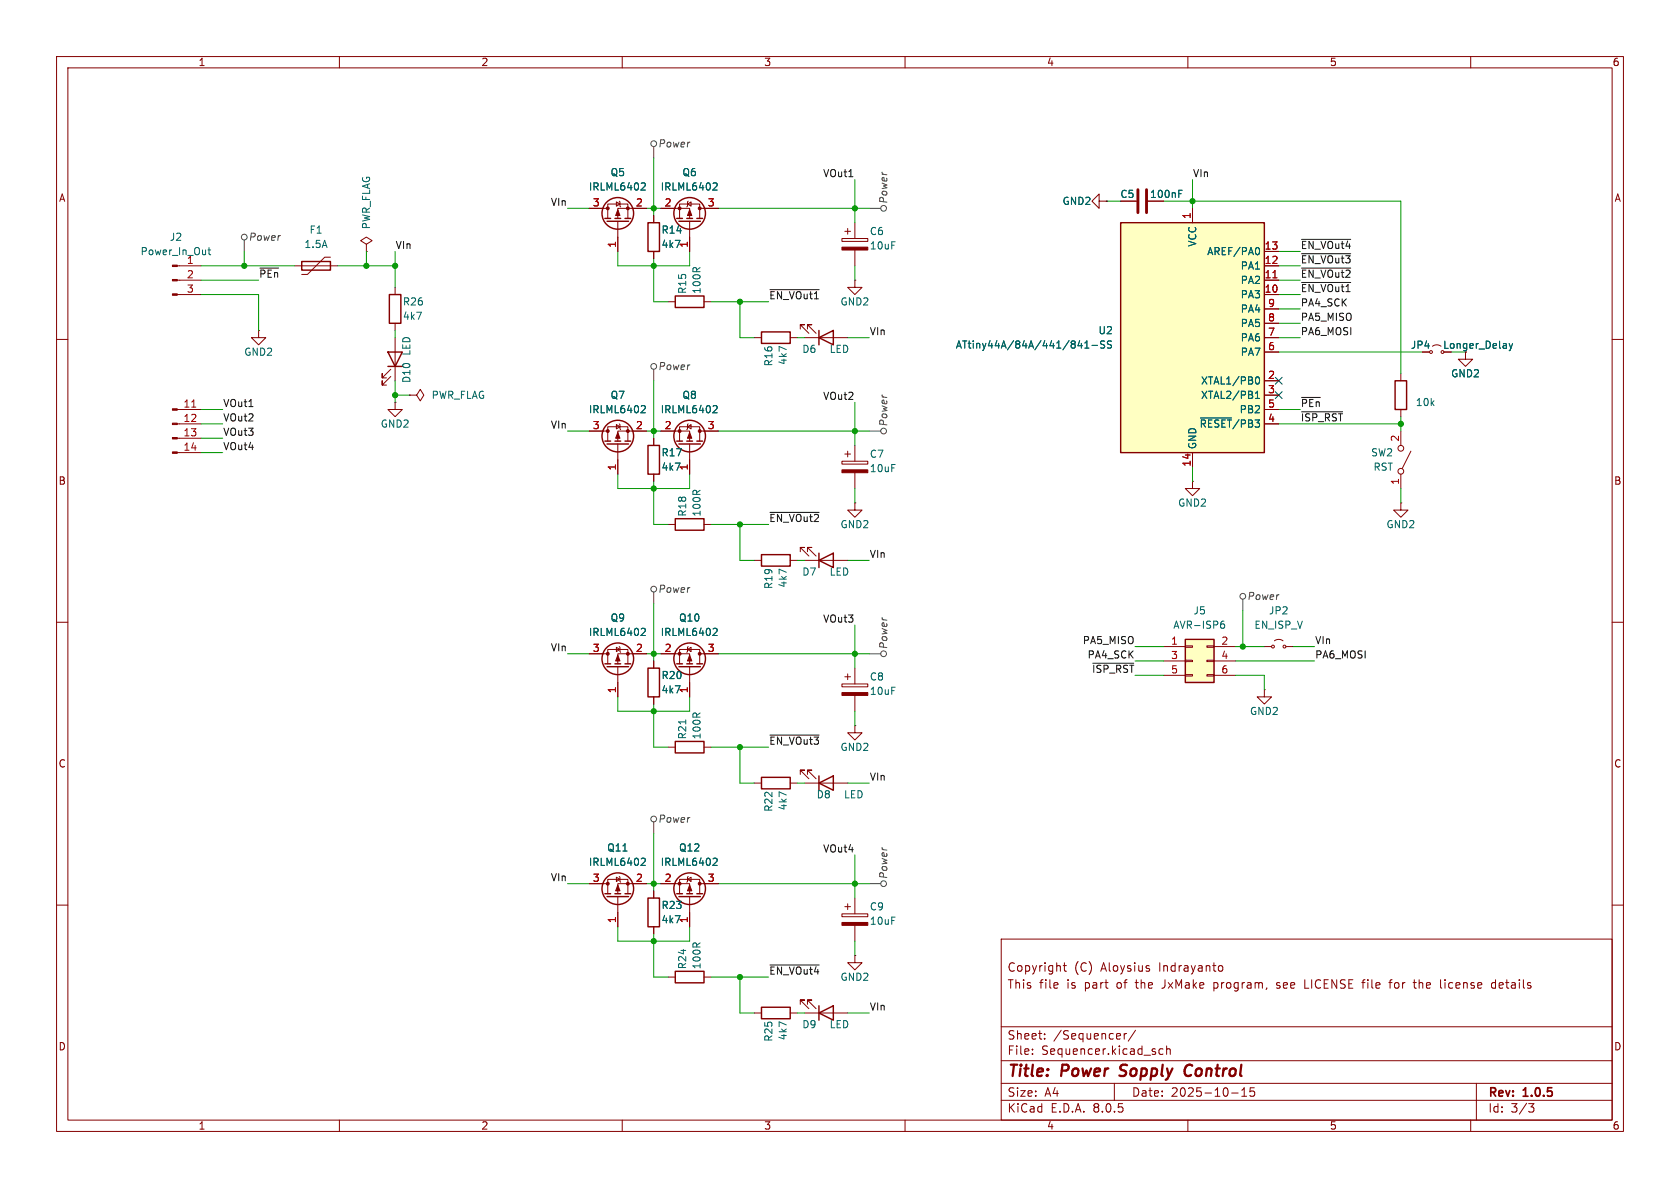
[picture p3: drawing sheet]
<svg xmlns="http://www.w3.org/2000/svg" width="297mm" height="210mm" viewBox="0 0 297 210" stroke-linecap="round" stroke-linejoin="round" font-family="sans-serif">
<g fill="none" stroke="#840000" stroke-width=".18">
<path d="M10 10h277v190h-277zM12 12h273v186h-273zM60 10v2M110 10v2M160 10v2M210 10v2M260 10v2M115.6 38.1v1.3M116.8 36.8h5.1v1.8M120.1 38.6v-2.5h3.6v2.5M121.5 36.1l.7-.4v.7zM121.7 35.6l-.2 .1v.7l-.1 .2"/>
<path d="M121.9 39.1v5.4M123.7 36.8h3.3M10 60h2M31.3 52.1h4.3M31.3 49.5h4.3M31.3 47h4.3M45.7 58.4v1.3h1.3l-1.3 1.3-1.3-1.3h1.3M45.7 58.4h.1M115.6 44.5v1.2M118.1 53.3h1.3M124.5 53.3h1.2M133.3 59.7h1.3"/>
<path d="M139.7 59.7h1.3M141.5 58.2v-.8h.7h-.7l1.5 1.5M142.2 59.7h7.7M142.7 58.2v-.8h.8h-.8l1.6 1.5M151.1 49.5v1.3h1.3l-1.3 1.3-1.2-1.3h1.2M151.1 49.5h.1M285 60h2M31.3 77.5h4.3M31.3 74.9h4.3M31.3 72.4h4.3M72.4 69.9h1.3l.6 1 .6-1-.6-1.1-.6 1.1M72.4 69.9h.1"/>
<path d="M104.1 76.2h3.3M107.4 78v-2.6h3.6v2.6M109 75.1l.6 .3-.6 .4zM109.2 78.5v5.3M109.5 74.9l.1 .2v.7l.1 .1M114.3 76.2h-5.1v1.8M115.6 77.5v1.2M116.8 76.2h5.1v1.8M120.1 78v-2.6h3.6v2.6M121.5 75.4l.7-.3v.7zM121.7 74.9l-.2 .2v.7l-.1 .1M121.9 78.5v5.3"/>
<path d="M123.7 76.2h3.3M149.9 79.8v1M151.1 78.7v2.8M247.6 66v1.3M247.6 72.4v1.3M247.6 76.2v2.5M249.4 79.8l-1.5 3M253.2 61.2l.8-.2 .8 .2M259.1 62.2v1.3h1.2l-1.2 1.3-1.3-1.3h1.3M31.3 80h4.3M115.6 83.8v1.3M118.1 92.7h1.3"/>
<path d="M124.5 92.7h1.2M133.3 99.1h1.3M139.7 99.1h1.3M141.5 97.5v-.7h.7h-.7l1.5 1.5M142.2 99.1h7.7M142.7 97.5v-.7h.8h-.8l1.6 1.5M148.8 81.5h4.6v.5h-4.6zM149.4 80.3h1M151.1 88.9v1.3h1.3l-1.3 1.2-1.2-1.2h1.2M151.1 88.9h.1M151.1 83.6v2.8M247.6 88.9v1.3h1.3l-1.3 1.2-1.2-1.2h1.2"/>
<path d="M247.6 88.9h.1M247.6 83.8v2.6M10 110h2M104.1 115.6h3.3M107.4 117.3v-2.5h3.6v2.5M109 114.4l.6 .4-.6 .4zM109.2 117.9v5.3M109.5 114.3l.1 .1v.8l.1 .1M114.3 115.6h-5.1v1.7M115.6 116.8v1.3M116.8 115.6h5.1v1.7M120.1 117.3v-2.5h3.6v2.5"/>
<path d="M121.5 114.8l.7-.4v.8zM121.7 114.3l-.2 .1v.8l-.1 .1M121.9 117.9v5.3M123.7 115.6h3.3M223.5 114.3h1.3M225.3 113.3l.8-.3 .7 .3M227.3 114.3h1.3M285 110h2M115.6 123.2v1.3M118.1 132.1h1.3M124.5 132.1h1.2M223.5 121.9v1.3h1.3l-1.3 1.3-1.3-1.3h1.3"/>
<path d="M223.5 121.9h.1M10 160h2M104.1 156.2h3.3M107.4 158v-2.6h3.6v2.6M109 155.1l.6 .3-.6 .4zM109.2 158.5v5.3M109.5 154.9l.1 .2v.7l.1 .2M114.3 156.2h-5.1v1.8M115.6 157.5v1.3M116.8 156.2h5.1v1.8M120.1 158v-2.6h3.6v2.6M121.5 155.4l.7-.3v.7z"/>
<path d="M121.7 154.9l-.2 .2v.7l-.1 .2M121.9 158.5v5.3M123.7 156.2h3.3M285 160h2M115.6 163.8v1.3M118.1 172.7h1.3M124.5 172.7h1.2M133.3 179.1h1.3M139.7 179.1h1.3M151.1 168.9v1.3h1.3l-1.3 1.3-1.2-1.3h1.2M151.1 168.9h.1M177 166h108v32h-108z"/>
<path d="M188 170.7h.5M188.2 170.2v1.3l.3 .2M203 171.2l.2 .2-.2 .3M203 170.7l.2 .1M214.6 173.7v1.5M214.6 174.6l.1 .1M214.7 173.7l-.1 .1M215.5 170.8l.4-.1 .3 .3v.4l-.2 .2h-.5M225.7 174.6l.4 .1M225.9 173.7l-.2 .2 .2 .3M230.7 173.2v1.5h.7M240.7 173.7h.6"/>
<path d="M241.3 173.2l-.3 .1M245.5 173.7h.6M246.1 173.2l-.4 .2v1.3M249.8 173.7h.6M250.1 174.6l.3 .1M255.5 173.2v.1M255.5 173.7v1M264.4 173.8l-.4-.1-.3 .3v.4l.1 .2h.6M264.4 173.2v1.5M60 198v2M110 198v2M160 198v2"/>
<path d="M177 194.5h108M177 191.5h108M177 187.5h108M177 181.5h108M182.5 186.3v.1M182.5 185.5v.1M184.7 183.6v.1M184.7 182.8v.1M197 191.5v3M198.7 182.7v1M199.2 182.7l-.3 .1-.2 .2M200.7 182.1l-1.2 2"/>
<path d="M205.6 185.5l-.4-.1-.3 .3v.4l.1 .2h.6M206.2 185.5l.3-.1 .3 .1 .1 .9M206.2 184.9v1.5M210 198v2M217.7 193.2h1.2M219.5 193.8h.9M219.5 192.7l.5-.4v1.5M221.7 192.3h-.7v.7l.2-.1h.5l.1 .3-.1 .5-.2 .1-.5-.1M260 198v2M261 191.5v6.5M270.2 195.1h1l-.5 .6 .4 .1 .1 .5-.3 .3h-.4"/>
<circle cx="247.7" cy="79.2" r=".51"/>
<circle cx="253" cy="62.2" r=".25"/>
<circle cx="247.7" cy="83.3" r=".51"/>
<circle cx="225" cy="114.3" r=".25"/>
<circle cx="227.1" cy="114.3" r=".25"/>
</g>
<path d="M197.9 190.1l.3 .1M198.2 188.4l-.1 .4v.2M210.4 188.2a1.13 1.13 0 0 0-.9 .7 1.13 1.13 0 0 0 .2 1.2l.3 .1 .5-.1" fill="none" stroke="#840000" stroke-width=".4"/>
<g fill="none" stroke="#840000" stroke-width=".25">
<path d="M114.6 39.4h2v5.1h-2zM119.6 38.6h1M120 39.1h3.8M121.4 38.6h1M123.2 38.6h1M119.4 52.3h5.1v2.1h-5.1zM134.6 58.7h5.1v2h-5.1zM144.8 59.7l2.5-1.3v2.6zM144.8 58.4v2.6M106.9 78h1M107.3 78.5h3.8M108.7 78h1"/>
<path d="M110.5 78h1M114.6 78.7h2v5.1h-2zM119.6 78h1M120 78.5h3.8M121.4 78h1M123.2 78h1M246.6 67.3h2.1v5.1h-2.1zM119.4 91.7h5.1v2h-5.1zM134.6 98h5.1v2.1h-5.1zM144.8 99.1l2.5-1.3v2.5zM144.8 97.8v2.5M106.9 117.3h1"/>
<path d="M107.3 117.9h3.8M108.7 117.3h1M110.5 117.3h1M114.6 118.1h2v5.1h-2zM119.6 117.3h1M120 117.9h3.8M121.4 117.3h1M123.2 117.3h1M119.4 131.1h5.1v2h-5.1zM106.9 158h1M107.3 158.5h3.8M108.7 158h1"/>
<path d="M110.5 158h1M114.6 158.8h2v5h-2zM119.6 158h1M120 158.5h3.8M121.4 158h1M123.2 158h1M119.4 171.7h5.1v2h-5.1zM134.6 178.1h5.1v2h-5.1z"/>
<circle cx="121.9" cy="37.7" r="2.79"/>
<circle cx="109.2" cy="77.1" r="2.79"/>
<circle cx="121.9" cy="77.1" r="2.79"/>
<circle cx="109.2" cy="116.5" r="2.79"/>
<circle cx="121.9" cy="116.5" r="2.79"/>
<circle cx="109.2" cy="157.1" r="2.79"/>
<circle cx="121.9" cy="157.1" r="2.79"/>
</g>
<g fill="#840000" stroke="#840000" stroke-width=".18">
<path d="M109.2 76.5l.4 1h-.8z"/>
<path d="M30.5 79.9h.8v.2h-.8z"/>
<path d="M30.5 77.3h.8v.3h-.8z"/>
<path d="M30.5 74.8h.8v.3h-.8z"/>
<path d="M30.5 72.3h.8v.2h-.8z"/>
<path d="M30.5 51.9h.8v.3h-.8z"/>
<path d="M30.5 49.4h.8v.3h-.8z"/>
<path d="M30.5 46.9h.8v.2h-.8z"/>
<path d="M148.8 83.1h4.6v.5h-4.6z"/>
<path d="M121.9 115.8l.4 1h-.8z"/>
<path d="M121.9 37.1l.4 1h-.8z"/>
<path d="M109.2 115.8l.4 1h-.8z"/>
<path d="M121.9 76.5l.4 1h-.8z"/>
<path d="M109.2 156.5l.4 1h-.8z"/>
<path d="M121.9 156.5l.4 1h-.8z"/>
<circle cx="111" cy="76.2" r=".25"/>
<circle cx="107.4" cy="76.2" r=".25"/>
<circle cx="120.1" cy="115.6" r=".25"/>
<circle cx="123.7" cy="115.6" r=".25"/>
<circle cx="120.1" cy="36.8" r=".25"/>
<circle cx="123.7" cy="36.8" r=".25"/>
<circle cx="111" cy="115.6" r=".25"/>
<circle cx="107.4" cy="115.6" r=".25"/>
<circle cx="120.1" cy="76.2" r=".25"/>
<circle cx="123.7" cy="76.2" r=".25"/>
<circle cx="111" cy="156.2" r=".25"/>
<circle cx="107.4" cy="156.2" r=".25"/>
<circle cx="120.1" cy="156.2" r=".25"/>
<circle cx="123.7" cy="156.2" r=".25"/>
</g>
<g fill="none" stroke="#006464" stroke-width=".18">
<path d="M126.2 32.3l.5 .1 .1 .3-.8 .9h.8M36.8 44.2h.5M37 43.8v1l.3 .2M113.5 71.7l.5 .1 .1 .3-.8 .9h.8M126.2 71.7l.5 .1 .1 .3-.8 .9h.8M266.8 60.7l.3 .9M267.1 61.6l-.3 .4M267.4 60.7l-.3 .9M113.5 111.1h.5l.1 .3-.8 .9h.8M126.2 111.1h.5l.1 .3-.8 .9h.8M121.2 127.3v.7M113.5 151.7l.5 .1 .1 .3-.8 .9h.8"/>
<path d="M126.2 151.7l.5 .1 .1 .3-.8 .9h.8"/>
</g>
<path d="M33.9 72h.7" fill="none" stroke="#a90000" stroke-width=".18"/>
<path d="M209.5 113h5.1v7.7h-5.1z" fill="#ffffc2"/>
<g fill="none" stroke="#840000" stroke-width=".18">
<path d="M104.1 36.8h3.3M107.4 38.6v-2.5h3.6v2.5M109 35.7l.6 .4-.6 .3zM109.2 39.1v5.4M109.5 35.6l.1 .1v.7l.1 .2M114.3 36.8h-5.1v1.8M151.1 39.4v2.8M69.8 50.8v1.3M69.8 57.2v1.2M69.8 59.7v7.6M148.8 42.2h4.6v.5h-4.6zM149.4 40.9h1"/>
<path d="M149.9 40.4v1M151.1 44.2v2.8M69.1 66.5l-1.5 1.6v-.8v.8h.7M69.1 65.3l-1.5 1.5v-.8v.8h.7M69.8 71.1v1.3h1.3l-1.3 1.3-1.2-1.3h1.2M69.8 71.1h.1M210.8 85.1v1.3h1.3l-1.3 1.2-1.3-1.2h1.3M210.8 85.1h.1M205.7 114.3h3.8M205.7 116.8h3.8M205.7 119.4h3.8M209.5 119.3h1.3v.2h-1.3z"/>
<path d="M209.5 116.7h1.3v.3h-1.3zM209.5 114.2h1.3v.2h-1.3zM213.4 119.3h1.2v.2h-1.2zM213.4 116.7h1.2v.3h-1.2zM213.4 114.2h1.2v.2h-1.2zM214.6 114.3h3.8M214.6 116.8h3.8M214.6 119.4h3.8M141.5 177.5v-.7h.7h-.7l1.5 1.5M142.2 179.1h7.7M142.7 177.5v-.7h.8h-.8l1.6 1.5"/>
</g>
<g fill="none" stroke="#840000" stroke-width=".25">
<path d="M106.9 38.6h1M107.3 39.1h3.8M108.7 38.6h1M110.5 38.6h1M68.8 52.1h2.1v5.1h-2.1zM68.6 62.2h2.5l-1.3 2.6zM68.6 64.8h2.5M209.5 113h5.1v7.7h-5.1zM144.8 179.1l2.5-1.3v2.5zM144.8 177.8v2.5"/>
<circle cx="109.2" cy="37.7" r="2.79"/>
</g>
<path d="M113.5 32.3l.5 .1 .1 .3-.8 .9h.8M215.9 110.3h.4l.2 .2-.1 .5h-.5M216.4 109.8l-.4 .1-.2 .2" fill="none" stroke="#006464" stroke-width=".18"/>
<g fill="#840000" stroke="#840000" stroke-width=".18">
<path d="M109.2 37.1l.4 1h-.8z"/>
<path d="M148.8 43.7h4.6v.5h-4.6z"/>
<circle cx="111" cy="36.8" r=".25"/>
<circle cx="107.4" cy="36.8" r=".25"/>
</g>
<path d="M198.1 39.4h25.4v40.6h-25.4z" fill="#ffffc2"/>
<path d="M198.1 39.4h25.4v40.6h-25.4zM53.3 46.2h5.1v1.6h-5.1zM134.6 137.4h5.1v2h-5.1zM144.8 138.4l2.5-1.2v2.5zM144.8 137.2v2.5" fill="none" stroke="#840000" stroke-width=".25"/>
<g fill="none" stroke="#840000" stroke-width=".18">
<path d="M104.1 36.8h2.6M111.8 36.8h2.5M115.6 38.1v1.3M116.8 36.8h2.6M124.5 36.8h2.5M194.3 35.6v-1.3l-1.3 1.3 1.3 1.2v-1.2h1.3M195.6 35.6h.1M198.1 35.6h2.8M210.8 36.8v2.6M52.1 47h7.6M58.4 45.5h-1l-3 3h-1.1M64.8 43.2l1-.7-1-.6-1 .6 1 .7v1.3"/>
<path d="M64.8 44.5h.1M109.2 41.9v2.6M115.6 44.5v1.2M121.9 41.9v2.6M223.5 52.1h2.6M223.5 49.5h2.6M223.5 47h2.6M223.5 44.5h2.6M223.5 59.7h2.6M223.5 57.2h2.6M223.5 54.6h2.6M104.1 76.2h2.6"/>
<path d="M111.8 76.2h2.5M115.6 77.5v1.2M116.8 76.2h2.6M124.5 76.2h2.5M223.5 67.3h2.6M223.5 69.9h2.6M223.5 74.9h2.6M223.5 72.4h2.6M223.5 62.2h2.6M109.2 81.3v2.5M115.6 83.8v1.3M121.9 81.3v2.5"/>
<path d="M210.8 80v2.6M104.1 115.6h2.6M111.8 115.6h2.5M115.6 116.8v1.3M116.8 115.6h2.6M124.5 115.6h2.5M149.4 119.6h1M149.9 119.1v1M151.1 118.1v2.8M109.2 120.7v2.5M115.6 123.2v1.3M121.9 120.7v2.5"/>
<path d="M133.3 138.4h1.3M139.7 138.4h1.3M141.5 136.9v-.8h.7h-.7l1.5 1.6M142.2 138.4h7.7M142.7 136.9v-.8h.8h-.8l1.6 1.6M148.8 120.9h4.6v.5h-4.6zM151.1 128.3v1.2h1.3l-1.3 1.3-1.2-1.3h1.2M151.1 128.3h.1M151.1 122.9v2.8M104.1 156.2h2.6M111.8 156.2h2.5M115.6 157.5v1.3"/>
<path d="M116.8 156.2h2.6M124.5 156.2h2.5M149.9 159.8v1M151.1 158.8v2.7M109.2 161.3v2.5M115.6 163.8v1.3M121.9 161.3v2.5M148.8 161.5h4.6v.6h-4.6zM149.4 160.3h1M151.1 163.6v2.8"/>
</g>
<path d="M225 49.1h.8" fill="none" stroke="#a90000" stroke-width=".18"/>
<g fill="none" stroke="#006464" stroke-width=".18">
<path d="M113.5 32.3l.5 .1 .1 .3-.8 .9h.8M126.2 32.3l.5 .1 .1 .3-.8 .9h.8M208.4 34.2h.4M208.4 33.6h.6M222.4 43.8a.79 .79 0 0 1 0 1.2M113.5 71.7l.5 .1 .1 .3-.8 .9h.8M126.2 71.7l.5 .1 .1 .3-.8 .9h.8M190.6 61.1h.8M191.2 60.7v.8M191.8 61.5h.7M191.8 60.6l.3-.3v1.2M193 61.1h1"/>
<path d="M195.3 60.3h-.5l-.2 .1v.4l.6 .2 .1 .3-.3 .2h-.4M196.5 60.3h-.5l-.2 .2 .1 .3 .5 .3v.3l-.1 .1h-.5M212.2 73.9h5.5M221.9 70.4h.8M221.9 69.5l.4-.3v1.2M222 66.9l.2-.3a.68 .68 0 0 1 .5 .7 .68 .68 0 0 1-.5 .6l-.2-.3M266.8 60.7l.3 .9M267.1 61.6l-.3 .4M267.4 60.7l-.3 .9M113.5 111.1h.5l.1 .3-.8 .9h.8M126.2 111.1h.5l.1 .3-.8 .9h.8M113.5 151.7l.5 .1 .1 .3-.8 .9h.8"/>
<path d="M126.2 151.7l.5 .1 .1 .3-.8 .9h.8"/>
</g>
<path d="M201.2 33.5v4.1M202.7 33.5v4.1" fill="none" stroke="#840000" stroke-width=".51"/>
<g fill="#840000" stroke="#840000" stroke-width=".18">
<path d="M148.8 122.4h4.6v.5h-4.6z"/>
<path d="M148.8 163.1h4.6v.5h-4.6z"/>
</g>
<g fill="none" stroke="#484848" stroke-width=".18">
<path d="M115.6 25.9v2M153.7 36.8h2M43.2 42.4v2.1M115.6 65.3v2M153.7 76.2h2M115.6 104.6v2.1M153.7 115.6h2M219.7 105.9v2.1M115.6 145.3v2M153.7 156.2h2"/>
<circle cx="115.6" cy="25.4" r=".51"/>
<circle cx="156.2" cy="36.8" r=".51"/>
<circle cx="43.2" cy="41.9" r=".51"/>
<circle cx="115.6" cy="64.8" r=".51"/>
<circle cx="156.2" cy="76.2" r=".51"/>
<circle cx="115.6" cy="104.1" r=".51"/>
<circle cx="156.2" cy="115.6" r=".51"/>
<circle cx="219.7" cy="105.4" r=".51"/>
<circle cx="115.6" cy="144.8" r=".51"/>
<circle cx="156.2" cy="156.2" r=".51"/>
</g>
<g fill="none" stroke="#0f0f0f" stroke-width=".18">
<path d="M150.1 31.2h.7M45.9 47.4h3.4M136.1 51.2h8.7M230.1 42.3h8.7M230.1 49.9h8.7M230.1 47.4h8.7M230.1 44.9h8.7M44 71.9h.7M230.1 72.8h7.2M230.1 70.3h3.3M136.1 90.6h8.7M193.2 117.2h7.2"/>
<path d="M136.1 129.9h8.7M136.1 170.6h8.7"/>
</g>
<g fill="none" stroke="#009600" stroke-width=".18">
<path d="M100.3 36.8h3.8M114.3 36.8h2.5M115.6 27.9v10.2M127 36.8h26.7M151.1 31.8v7.6M195.6 35.6h2.5M205.7 35.6h41.9v30.4M210.8 31.8v5M35.6 47h16.5M35.6 49.5h10.1M35.6 52.1h10.1v6.3M43.2 44.5v2.5"/>
<path d="M59.7 47h10.1M64.8 44.5v2.5M69.8 44.5v6.3M69.8 58.4v1.3M109.2 44.5v2.5h12.7v-2.5M115.6 45.7v7.6h2.5M125.7 53.3h10.2M130.8 53.3v6.4h2.5M141 59.7h1.2M149.9 59.7h3.8M151.1 47v2.5M226.1 44.5h3.8"/>
<path d="M226.1 59.7h3.8M226.1 47h3.8M226.1 57.2h3.8M226.1 49.5h3.8M226.1 54.6h3.8M226.1 52.1h3.8M35.6 77.5h3.8M35.6 72.4h3.8M35.6 74.9h3.8M69.8 67.3v3.8M69.8 69.9h2.6M100.3 76.2h3.8"/>
<path d="M114.3 76.2h2.5M115.6 67.3v10.2M127 76.2h26.7M151.1 71.1v7.6M226.1 72.4h3.8M226.1 74.9h21.5M226.1 62.2h25.4M247.6 73.7v2.5M35.6 80h3.8M109.2 83.8v2.6h12.7v-2.6M115.6 85.1v7.6h2.5M125.7 92.7h10.2"/>
<path d="M130.8 92.7v6.4h2.5M141 99.1h1.2M149.9 99.1h3.8M151.1 86.4v2.5M210.8 82.6v2.5M247.6 86.4v2.5M100.3 115.6h3.8M114.3 115.6h2.5M115.6 106.7v10.1M127 115.6h26.7M151.1 110.5v7.6M200.7 114.3h5"/>
<path d="M200.7 116.8h5M200.7 119.4h5M218.4 119.4h5.1v2.5M218.4 114.3h5.1M218.4 116.8h14M219.7 108v6.3M228.6 114.3h3.8M109.2 123.2v2.5h12.7v-2.5M115.6 124.5v7.6h2.5M125.7 132.1h10.2M130.8 132.1v6.3h2.5M141 138.4h1.2"/>
<path d="M149.9 138.4h3.8M151.1 125.7v2.6M100.3 156.2h3.8M114.3 156.2h2.5M115.6 147.3v10.2M127 156.2h26.7M151.1 151.1v7.7M109.2 163.8v2.6h12.7v-2.6M115.6 165.1v7.6h2.5M125.7 172.7h10.2M130.8 172.7v6.4h2.5M141 179.1h1.2"/>
<path d="M149.9 179.1h3.8M151.1 166.4v2.5"/>
</g>
<path d="M225.5 69.2l1.2 1.3M225.5 66.7l1.2 1.2M226.7 69.2l-1.2 1.3M226.7 66.7l-1.2 1.2" fill="none" stroke="#000084" stroke-width=".18"/>
<g fill="#009600" stroke="#009600" stroke-width=".18">
<circle cx="151.1" cy="36.8" r=".46"/>
<circle cx="210.8" cy="35.6" r=".46"/>
<circle cx="151.1" cy="76.2" r=".46"/>
<circle cx="115.6" cy="76.2" r=".46"/>
<circle cx="130.8" cy="132.1" r=".46"/>
<circle cx="130.8" cy="92.7" r=".46"/>
<circle cx="115.6" cy="125.7" r=".46"/>
<circle cx="115.6" cy="86.4" r=".46"/>
<circle cx="115.6" cy="47" r=".46"/>
<circle cx="130.8" cy="53.3" r=".46"/>
<circle cx="115.6" cy="36.8" r=".46"/>
<circle cx="69.8" cy="69.9" r=".46"/>
<circle cx="69.8" cy="47" r=".46"/>
<circle cx="43.2" cy="47" r=".46"/>
<circle cx="64.8" cy="47" r=".46"/>
<circle cx="151.1" cy="156.2" r=".46"/>
<circle cx="115.6" cy="166.4" r=".46"/>
<circle cx="130.8" cy="172.7" r=".46"/>
<circle cx="115.6" cy="156.2" r=".46"/>
<circle cx="219.7" cy="114.3" r=".46"/>
<circle cx="247.6" cy="74.9" r=".46"/>
<circle cx="151.1" cy="115.6" r=".46"/>
<circle cx="115.6" cy="115.6" r=".46"/>
</g>
<g font-size="2.8" fill="#840000">
<text x="178" y="190.9">Title:</text>
<text x="187.7" y="190.9">Power</text>
<text x="198.8" y="190.9">Sopply</text>
<text x="211.1" y="190.9">Control</text>
</g>
<g font-size="2.1" fill="#840000">
<text x="178" y="172">Copyright</text>
<text x="189.9" y="172">(C)</text>
<text x="194.7" y="172">Aloysius</text>
<text x="205" y="172">Indrayanto</text>
<text x="178" y="175">This</text>
<text x="183.7" y="175">file</text>
<text x="188.7" y="175">is</text>
<text x="191.9" y="175">part</text>
<text x="197.7" y="175">of</text>
<text x="201.2" y="175">the</text>
<text x="206" y="175">JxMake</text>
<text x="215.2" y="175">program,</text>
<text x="226.5" y="175">see</text>
<text x="231.6" y="175">LICENSE</text>
<text x="242.1" y="175">file</text>
<text x="247" y="175">for</text>
<text x="251.5" y="175">the</text>
<text x="256.3" y="175">license</text>
<text x="265.5" y="175">details</text>
<text x="178" y="184">Sheet:</text>
<text x="186.2" y="184">/Sequencer/</text>
<text x="178" y="186.7">File:</text>
<text x="184.1" y="186.7">Sequencer.kicad_sch</text>
<text x="178" y="196.9">KiCad</text>
<text x="178" y="194.1">Size:</text>
<text x="184.7" y="194.1">A4</text>
<text x="185.7" y="196.9">E.D.A.</text>
<text x="193.3" y="196.9">8.0.5</text>
<text x="200" y="194.1">Date:</text>
<text x="207" y="194.1">2025-10-15</text>
<text x="263" y="194.3">Rev:</text>
<text x="263" y="196.9">Id:</text>
<text x="267.1" y="196.9">3/3</text>
<text x="269.4" y="194.3">1.0.5</text>
</g>
<g font-size="1.8" fill="#840000">
<text x="35" y="11.9">1</text>
<text x="85" y="11.9">2</text>
<text x="135" y="11.9">3</text>
<text x="185" y="11.9">4</text>
<text x="235" y="11.9">5</text>
<text x="285" y="11.9">6</text>
<text x="10.3" y="35.9">A</text>
<text x="203.2" y="35.2">100nF</text>
<text x="285.3" y="35.9">A</text>
<text x="249.3" y="61.9">JP4</text>
<text x="255" y="61.9">Longer_Delay</text>
<text x="10.3" y="85.9">B</text>
<text x="285.3" y="85.9">B</text>
<text x="10.3" y="135.9">C</text>
<text x="285.3" y="135.9">C</text>
<text x="10.3" y="185.9">D</text>
<text x="285.3" y="185.9">D</text>
<text x="35" y="199.9">1</text>
<text x="85" y="199.9">2</text>
<text x="135" y="199.9">3</text>
<text x="185" y="199.9">4</text>
<text x="235" y="199.9">5</text>
<text x="285" y="199.9">6</text>
</g>
<g font-size="1.8" fill="#484848">
<text x="116.3" y="26.3">Power</text>
<text x="157.1" y="36.1" transform="rotate(-90 157.1 36.1)">Power</text>
<text x="43.9" y="42.8">Power</text>
<text x="116.3" y="65.6">Power</text>
<text x="157.1" y="75.5" transform="rotate(-90 157.1 75.5)">Power</text>
<text x="116.3" y="105">Power</text>
<text x="220.4" y="106.3">Power</text>
<text x="157.1" y="114.9" transform="rotate(-90 157.1 114.9)">Power</text>
<text x="116.3" y="145.6">Power</text>
<text x="157.1" y="155.5" transform="rotate(-90 157.1 155.5)">Power</text>
</g>
<g font-size="1.8" fill="#006464">
<text x="104" y="33.9">IRLML6402</text>
<text x="107.8" y="31.3">Q5</text>
<text x="116.7" y="33.9">IRLML6402</text>
<text x="120.5" y="31.3">Q6</text>
<text x="198" y="35.2">C5</text>
<text x="54.6" y="41.5">F1</text>
<text x="65.6" y="40.6" transform="rotate(-90 65.6 40.6)">PWR_FLAG</text>
<text x="116.8" y="41.5">R14</text>
<text x="153.7" y="41.8">C6</text>
<text x="187.7" y="36.4">GND2</text>
<text x="24.8" y="45.3">Power_In_Out</text>
<text x="29.9" y="42.8">J2</text>
<text x="32.9" y="46.7">1</text>
<text x="53.7" y="44">1.5A</text>
<text x="116.8" y="44">4k7</text>
<text x="153.7" y="44.3">10uF</text>
<text x="211.7" y="43.7" transform="rotate(-90 211.7 43.7)">VCC</text>
<text x="213.3" y="45.3">AREF/PA0</text>
<text x="219.2" y="47.9">PA1</text>
<text x="121.5" y="52.1" transform="rotate(-90 121.5 52.1)">R15</text>
<text x="124.1" y="52.1" transform="rotate(-90 124.1 52.1)">100R</text>
<text x="219.2" y="52.9">PA3</text>
<text x="219.2" y="50.4">PA2</text>
<text x="71.1" y="56.7">4k7</text>
<text x="71.1" y="54.2">R26</text>
<text x="148.5" y="54.2">GND2</text>
<text x="194.1" y="59.3">U2</text>
<text x="219.2" y="58">PA5</text>
<text x="219.2" y="55.5">PA4</text>
<text x="43.1" y="63.1">GND2</text>
<text x="72.7" y="63" transform="rotate(-90 72.7 63)">LED</text>
<text x="136.8" y="64.9" transform="rotate(-90 136.8 64.9)">R16</text>
<text x="139.3" y="64.6" transform="rotate(-90 139.3 64.6)">4k7</text>
<text x="141.7" y="62.6">D6</text>
<text x="146.6" y="62.6">LED</text>
<text x="168.9" y="61.8">ATtiny44A/84A/441/841-SS</text>
<text x="219.2" y="63.1">PA7</text>
<text x="219.2" y="60.6">PA6</text>
<text x="72.7" y="67.8" transform="rotate(-90 72.7 67.8)">D10</text>
<text x="76.2" y="70.7">PWR_FLAG</text>
<text x="107.8" y="70.7">Q7</text>
<text x="120.5" y="70.7">Q8</text>
<text x="212.2" y="68.2">XTAL1/PB0</text>
<text x="212.2" y="70.7">XTAL2/PB1</text>
<text x="250.2" y="72">10k</text>
<text x="256.4" y="66.9">GND2</text>
<text x="67.2" y="75.8">GND2</text>
<text x="104" y="73.3">IRLML6402</text>
<text x="116.7" y="73.3">IRLML6402</text>
<text x="212" y="75.8">~{RESET}/PB3</text>
<text x="219.1" y="73.3">PB2</text>
<text x="116.8" y="83.4">4k7</text>
<text x="116.8" y="80.9">R17</text>
<text x="153.7" y="81.1">C7</text>
<text x="153.7" y="83.7">10uF</text>
<text x="211.7" y="79.5" transform="rotate(-90 211.7 79.5)">GND</text>
<text x="242.3" y="80.9">SW2</text>
<text x="242.7" y="83.4">RST</text>
<text x="208.2" y="89.8">GND2</text>
<text x="121.5" y="91.4" transform="rotate(-90 121.5 91.4)">R18</text>
<text x="124.1" y="91.4" transform="rotate(-90 124.1 91.4)">100R</text>
<text x="148.5" y="93.6">GND2</text>
<text x="245" y="93.6">GND2</text>
<text x="141.7" y="102">D7</text>
<text x="146.6" y="102">LED</text>
<text x="136.8" y="104.2" transform="rotate(-90 136.8 104.2)">R19</text>
<text x="139.3" y="104" transform="rotate(-90 139.3 104)">4k7</text>
<text x="104" y="112.6">IRLML6402</text>
<text x="107.8" y="110.1">Q9</text>
<text x="116.7" y="112.6">IRLML6402</text>
<text x="119.9" y="110.1">Q10</text>
<text x="207.3" y="111.4">AVR-ISP6</text>
<text x="210.9" y="108.8">J5</text>
<text x="221.7" y="111.4">EN_ISP_V</text>
<text x="224.2" y="108.8">JP2</text>
<text x="116.8" y="122.8">4k7</text>
<text x="116.8" y="120.2">R20</text>
<text x="153.7" y="120.5">C8</text>
<text x="153.7" y="123">10uF</text>
<text x="121.5" y="130.8" transform="rotate(-90 121.5 130.8)">R21</text>
<text x="124.1" y="130.8" transform="rotate(-90 124.1 130.8)">100R</text>
<text x="220.9" y="126.6">GND2</text>
<text x="148.5" y="132.9">GND2</text>
<text x="136.8" y="143.6" transform="rotate(-90 136.8 143.6)">R22</text>
<text x="139.3" y="143.4" transform="rotate(-90 139.3 143.4)">4k7</text>
<text x="144.3" y="141.3">D8</text>
<text x="149.1" y="141.3">LED</text>
<text x="104" y="153.3">IRLML6402</text>
<text x="107.2" y="150.7">Q11</text>
<text x="116.7" y="153.3">IRLML6402</text>
<text x="119.9" y="150.7">Q12</text>
<text x="116.8" y="160.9">R23</text>
<text x="153.7" y="161.1">C9</text>
<text x="116.8" y="163.4">4k7</text>
<text x="153.7" y="163.7">10uF</text>
<text x="121.5" y="171.4" transform="rotate(-90 121.5 171.4)">R24</text>
<text x="124.1" y="171.4" transform="rotate(-90 124.1 171.4)">100R</text>
<text x="148.5" y="173.6">GND2</text>
<text x="136.8" y="184.2" transform="rotate(-90 136.8 184.2)">R25</text>
<text x="139.3" y="184" transform="rotate(-90 139.3 184)">4k7</text>
<text x="141.7" y="182">D9</text>
<text x="146.6" y="182">LED</text>
</g>
<g font-size="1.8" fill="#0f0f0f">
<text x="145.4" y="31.4">VOut1</text>
<text x="210.8" y="31.4">VIn</text>
<text x="97.3" y="36.5">VIn</text>
<text x="69.8" y="44.1">VIn</text>
<text x="229.9" y="44.1">~{EN_VOut4}</text>
<text x="229.9" y="46.6">~{EN_VOut3}</text>
<text x="45.7" y="49.2">~{PEn}</text>
<text x="135.9" y="53">~{EN_VOut1}</text>
<text x="229.9" y="51.7">~{EN_VOut1}</text>
<text x="229.9" y="49.2">~{EN_VOut2}</text>
<text x="153.7" y="59.3">VIn</text>
<text x="229.9" y="59.3">PA6_MOSI</text>
<text x="229.9" y="56.8">PA5_MISO</text>
<text x="229.9" y="54.3">PA4_SCK</text>
<text x="145.4" y="70.8">VOut2</text>
<text x="39.4" y="74.6">VOut2</text>
<text x="39.4" y="72">VOut1</text>
<text x="39.4" y="77.1">VOut3</text>
<text x="97.3" y="75.9">VIn</text>
<text x="229.9" y="74.6">~{ISP_RST}</text>
<text x="229.9" y="72">~{PEn}</text>
<text x="39.4" y="79.7">VOut4</text>
<text x="135.9" y="92.4">~{EN_VOut2}</text>
<text x="153.7" y="98.7">VIn</text>
<text x="145.4" y="110.1">VOut3</text>
<text x="191.3" y="114">PA5_MISO</text>
<text x="232.4" y="114">VIn</text>
<text x="97.3" y="115.2">VIn</text>
<text x="192.2" y="116.5">PA4_SCK</text>
<text x="193" y="119">~{ISP_RST}</text>
<text x="232.4" y="116.5">PA6_MOSI</text>
<text x="135.9" y="131.7">~{EN_VOut3}</text>
<text x="153.7" y="138.1">VIn</text>
<text x="97.3" y="155.9">VIn</text>
<text x="145.4" y="150.8">VOut4</text>
<text x="135.9" y="172.4">~{EN_VOut4}</text>
<text x="153.7" y="178.7">VIn</text>
</g>
<g font-size="1.8" fill="#a90000">
<text x="104.7" y="36.6">3</text>
<text x="112.3" y="36.6">2</text>
<text x="117.4" y="36.6">2</text>
<text x="125" y="36.6">3</text>
<text x="210.6" y="38.8" transform="rotate(-90 210.6 38.8)">1</text>
<text x="109" y="43.9" transform="rotate(-90 109 43.9)">1</text>
<text x="121.7" y="43.9" transform="rotate(-90 121.7 43.9)">1</text>
<text x="223.5" y="46.7">12</text>
<text x="223.5" y="44.2">13</text>
<text x="32.9" y="49.3">2</text>
<text x="32.9" y="51.8">3</text>
<text x="223.5" y="51.8">10</text>
<text x="223.5" y="49.3">11</text>
<text x="224.1" y="59.4">7</text>
<text x="224.1" y="56.9">8</text>
<text x="224.1" y="54.4">9</text>
<text x="224.1" y="62">6</text>
<text x="224.1" y="67.1">2</text>
<text x="224.1" y="69.6">3</text>
<text x="32.3" y="72.1">11</text>
<text x="32.3" y="74.7">12</text>
<text x="32.3" y="77.2">13</text>
<text x="104.7" y="75.9">3</text>
<text x="112.3" y="75.9">2</text>
<text x="117.4" y="75.9">2</text>
<text x="125" y="75.9">3</text>
<text x="224.1" y="74.7">4</text>
<text x="224.1" y="72.1">5</text>
<text x="32.3" y="79.8">14</text>
<text x="109" y="83.3" transform="rotate(-90 109 83.3)">1</text>
<text x="121.7" y="83.3" transform="rotate(-90 121.7 83.3)">1</text>
<text x="210.6" y="82.6" transform="rotate(-90 210.6 82.6)">14</text>
<text x="247.4" y="78.2" transform="rotate(-90 247.4 78.2)">2</text>
<text x="247.4" y="85.8" transform="rotate(-90 247.4 85.8)">1</text>
<text x="104.7" y="115.3">3</text>
<text x="112.3" y="115.3">2</text>
<text x="117.4" y="115.3">2</text>
<text x="125" y="115.3">3</text>
<text x="206.9" y="114">1</text>
<text x="206.9" y="116.6">3</text>
<text x="206.9" y="119.1">5</text>
<text x="215.8" y="114">2</text>
<text x="215.8" y="116.6">4</text>
<text x="215.8" y="119.1">6</text>
<text x="109" y="122.6" transform="rotate(-90 109 122.6)">1</text>
<text x="121.7" y="122.6" transform="rotate(-90 121.7 122.6)">1</text>
<text x="104.7" y="156">3</text>
<text x="112.3" y="156">2</text>
<text x="117.4" y="156">2</text>
<text x="125" y="156">3</text>
<text x="109" y="163.3" transform="rotate(-90 109 163.3)">1</text>
<text x="121.7" y="163.3" transform="rotate(-90 121.7 163.3)">1</text>
</g>
</svg>
